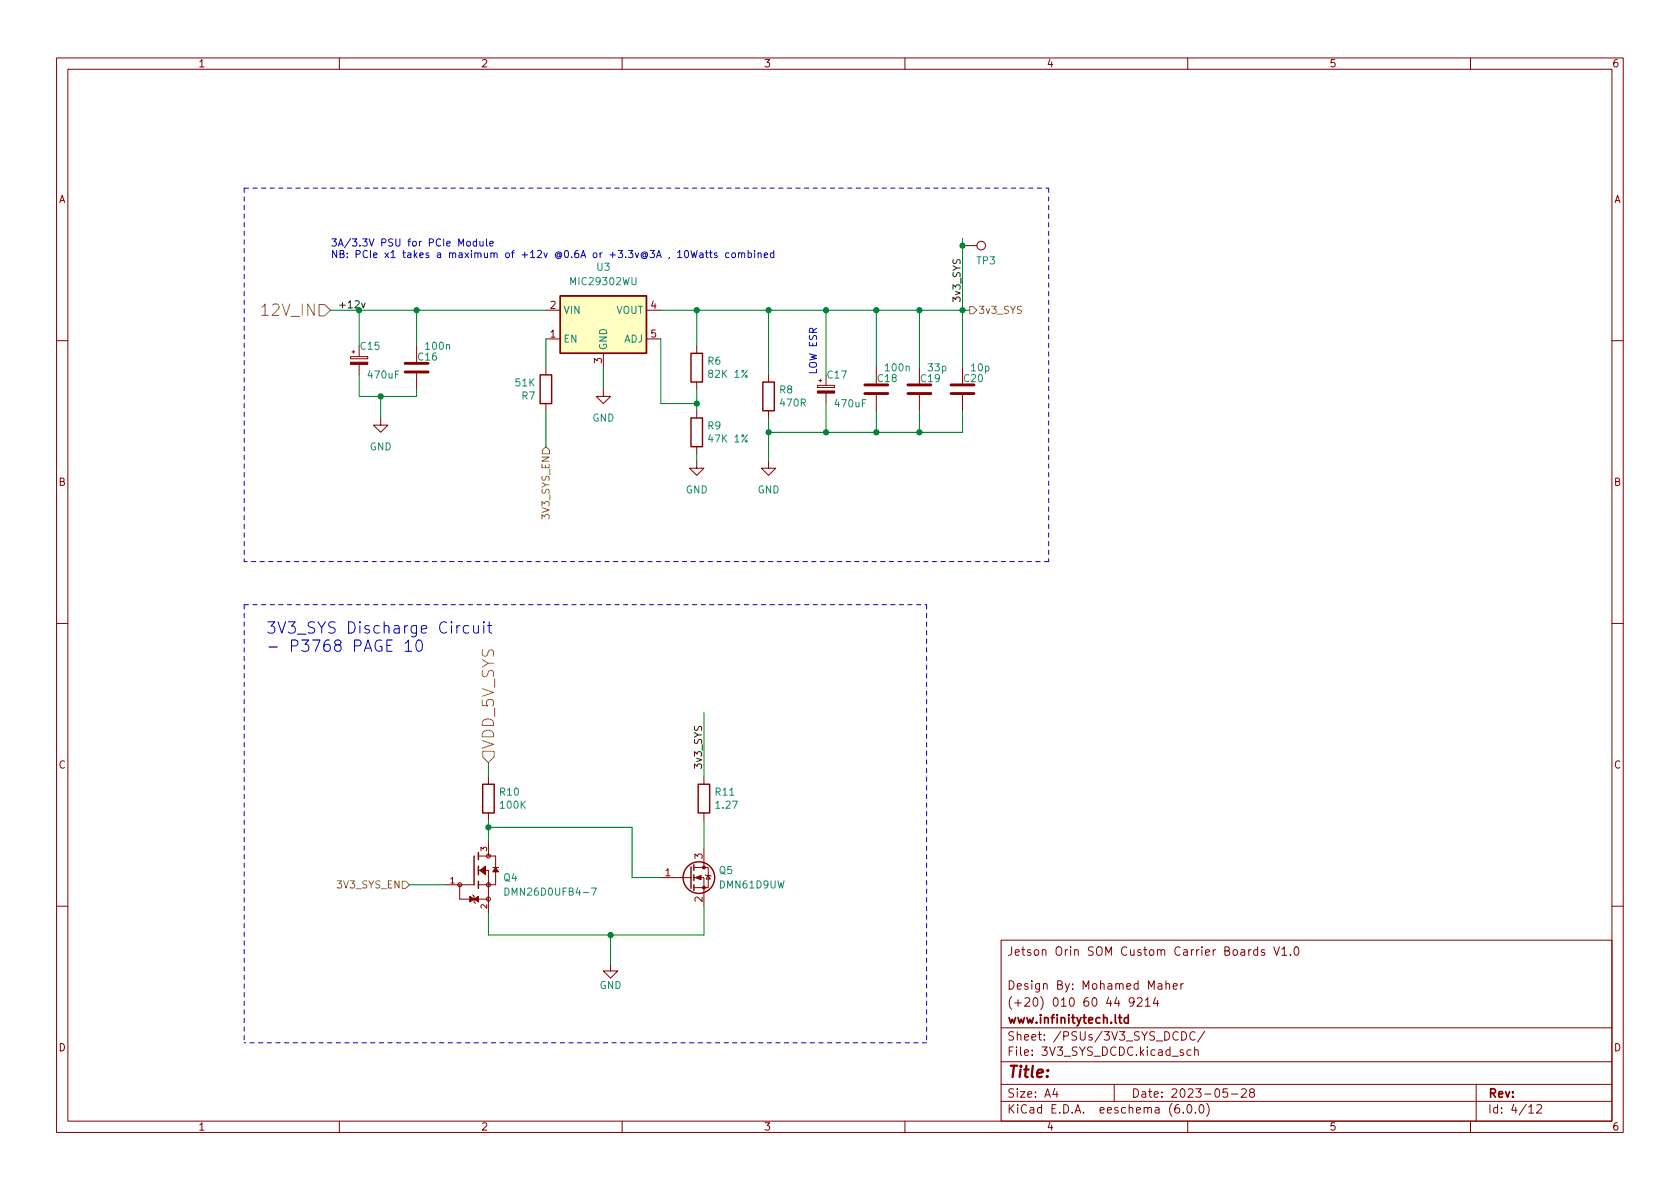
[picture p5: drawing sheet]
<svg xmlns="http://www.w3.org/2000/svg" width="297mm" height="210mm" viewBox="0 0 297 210" stroke-linecap="round" stroke-linejoin="round" font-family="sans-serif">
<g fill="none" stroke="#840000" stroke-width=".18">
<path d="M10 10.2h277v190.1h-277zM12 12.2h273v186.1h-273zM60 10.2v2M110 10.2v2M160 10.2v2M210 10.2v2M260 10.2v2M96.5 59.9h2.6M96.5 54.9h2.6M114.3 59.9h2.5M114.3 54.9h2.5M170.2 43.4h2.5"/>
<path d="M10 60.2h2M62 63.1h3v.3h-3zM62.2 62.2h.5M62.5 62v.5M63.5 61.2v1.9M63.5 64.4v1.9M67.3 73.9v1.3h1.3l-1.3 1.2-1.3-1.2h1.3M73.7 61.2v2.8M73.7 66v2.8M96.5 65v1.3M96.5 71.4v1.2M106.7 68.8v1.3h1.2l-1.2 1.3-1.3-1.3h1.3"/>
<path d="M106.7 62.5v2.5M123.2 61.2v1.3M123.2 67.6v1.2M123.2 72.6v1.3M123.2 79v1.3M135.9 66.3v1.3M135.9 72.6v1.3M144.5 68.1h3.1v.4h-3.1zM144.8 67.3h.5M145 67.1v.5M146 66.3v1.8M146 69.5v1.9"/>
<path d="M154.9 65v2.8M154.9 69.8v2.8M162.6 65v2.8M162.6 69.8v2.8M170.2 65v2.8M170.2 69.8v2.8M285 60.2h2M123.2 81.5v1.3h1.3l-1.3 1.3-1.3-1.3h1.3M135.9 81.5v1.3h1.3l-1.3 1.3-1.3-1.3h1.3M10 110.2h2M285 110.2h2M86.4 137.4v1.3"/>
<path d="M124.5 137.4v1.3M78.7 156.5h5.1M81.3 156.5v2.5h5.1M83.6 158.2l.2 .3v1l.3 .3M84.6 153.9h1.8v7.6M84.6 151.4h3v5.1h-3M86.4 143.8v1.2M86.4 148.8v2.6M87.1 153.4h1M116.8 155.2h5.4M122.7 155.2h1.8v5.1M122.7 153.4h2.5v3.6h-2.5"/>
<path d="M124.5 143.8v1.2M124.5 150.1v3.3M124.7 154.7l.1 .1h.8l.1 .1M125.2 154.8l.4 .6h-.8zM10 160.2h2M107.9 170.4v1.3h1.3l-1.3 1.3-1.2-1.3h1.2M177 166.3h108v32h-108zM200.5 177.1l-.3 .3-.4-.1-.2-.2 .2-.6 .4-.1 .2 .2a.99 .99 0 0 1-.3 1.3h-.3M201.1 176.6l.5-.2 .3 .2v.3l-.9 1h.9M202.5 176.9l.4-.5v1.5M202.5 177.9h.9M204.3 176.4l-.4 1h1"/>
<path d="M204.6 176.9v1M204.8 174h.6v.9M205.4 174.3l-.5 .1a.29 .29 0 0 0-.2 .2 .29 .29 0 0 0 .2 .3h.5M206.1 174.1l.3-.2 .3 .1 .1 .9M206.1 173.4v1.5M207.4 174.4l.7-.1v-.3l-.5-.1-.2 .2 .1 .8h.6M208.8 173.9v1M209.2 173.9l-.3 .1-.1 .2M222.4 168l-.5-.1-.3 .3v.4l.2 .3h.6M222.4 167.4v1.5M223.6 168l-.4-.1-.2 .2 .1 .3 .5 .1v.4h-.6M225.2 167.4l.5 1.5 .5-1.5"/>
<path d="M226.6 167.9l.5-.5v1.5M226.6 168.9h.9M228.1 168.8v.1M228.9 167.6l.2-.2a.81 .81 0 0 1 .6 .7 .81 .81 0 0 1-.3 .8h-.1a.81 .81 0 0 1-.4-1.3zM285 160.2h2M60 198.3v2M110 198.3v2M160 198.3v2M177 194.8h108M177 191.8h108M177 187.8h108M177 181.8h108"/>
<path d="M186.5 192.5l-.4 1h1M186.9 193v1M197 191.8v3M208.4 195.3a.59 .59 0 0 0-.7 .7v.5l.2 .3h.4l.2-.1 .1-.5-.2-.2-.4-.1-.3 .3M208.9 182.4a.76 .76 0 0 1 .9 .8 .76 .76 0 0 1-.9 .7zM209.2 196.7v.1M209.2 185.7l-.3-.1-.3 .2 .1 .3 .5 .1v.4h-.6M210 198.3v2M210.1 195.4l.1-.1a.81 .81 0 0 1 .6 .7 .81 .81 0 0 1-.3 .8h-.1a.81 .81 0 0 1-.6-.6 .81 .81 0 0 1 .3-.8zM210.6 185.7l-.5-.1-.2 .3v.4l.1 .3h.6M211.2 185.8l.2-.2 .4 .1 .1 .9M211.2 185.1v1.5"/>
<path d="M211.3 182.6a.6 .6 0 0 0-.8 0 .6 .6 0 0 0-.1 .7 .56 .56 0 0 0 .3 .6 .56 .56 0 0 0 .6-.1M211.4 196.7v.1M212.1 195.5l.3-.2a.81 .81 0 0 1 .5 .7 .81 .81 0 0 1-.3 .8h-.1a.81 .81 0 0 1-.4-1.3zM213 182.4l-1.3 1.9M213.4 195.1a1.72 1.72 0 0 1 0 2.3M217 192.5h-.7l-.1 .7 .2-.1 .5 .1 .2 .2-.1 .5-.2 .1-.6-.1M217.7 193.5h1.2M219.5 192.7l.6-.2 .2 .2 .1 .3-1 1h1M221.2 193.2l-.3-.3 .1-.2 .2-.2 .4 .1 .2 .2-.1 .2-.6 .2-.2 .3 .1 .4 .2 .1h.4l.2-.3-.1-.4-.2-.1M260 198.3v2M261 191.8v6.5M270.3 195.8l.4-.5v1.5"/>
<path d="M270.3 196.8h.9M271.7 195.5l.6-.2 .2 .2 .1 .3-.9 1h.9"/>
<circle cx="173.5" cy="43.4" r=".76"/>
<circle cx="81.3" cy="156.5" r=".36"/>
<circle cx="86.4" cy="151.4" r=".36"/>
<circle cx="86.4" cy="156.5" r=".36"/>
<circle cx="86.4" cy="159" r=".36"/>
</g>
<path d="M199.5 179.4v1.5M199.5 180l-.4-.1-.3 .3v.4l.1 .3h.6" fill="none" stroke="#840000" stroke-width=".3"/>
<path d="M71.6 65.8h4.1M71.6 64.3h4.1M152.9 69.6h4.1M152.9 68.1h4.1M160.5 69.6h4.1M160.5 68.1h4.1M168.1 69.6h4.1M168.1 68.1h4.1" fill="none" stroke="#840000" stroke-width=".51"/>
<g fill="#840000" stroke="#840000" stroke-width=".18">
<path d="M144.5 69.1h3.1v.4h-3.1z"/>
<path d="M62 64.1h3v.3h-3z"/>
<path d="M83.1 158.5l.7 .5-.7 .5z"/>
<path d="M83.8 159l.8-.5v1z"/>
<path d="M84.8 153.9l1.1-.7v1.5z"/>
<path d="M87.6 153.4l.5 .8h-1z"/>
<path d="M122.9 155.2l1.1-.4v.8z"/>
<circle cx="124.5" cy="157" r=".25"/>
<circle cx="124.5" cy="153.4" r=".25"/>
</g>
<g fill="none" stroke="#840000" stroke-width=".25">
<path d="M99.1 52.3h15.2v10.2h-15.2zM95.5 66.3h2v5.1h-2zM122.2 73.9h2v5.1h-2zM122.2 62.5h2v5.1h-2zM134.9 67.6h2v5h-2zM85.3 138.7h2.1v5.1h-2.1zM123.4 138.7h2.1v5.1h-2.1zM83.8 151.4v5.1M84.6 150.7v1.3M84.6 153.2v1.5M84.6 155.8v1.3M122.2 153.3v3.8"/>
<path d="M122.7 152.9v1M122.7 154.7v1M122.7 156.5v1"/>
<circle cx="123.6" cy="155.2" r="2.79"/>
</g>
<path d="M99.1 52.3h15.2v10.2h-15.2z" fill="#ffffc2" stroke="#ffffc2" stroke-width=".18"/>
<path d="M89.3 157a.64 .64 0 0 1 .7 .7 .64 .64 0 0 1-.7 .6zM104.6 157h.8l-.5 1.3" fill="none" stroke="#008484" stroke-width=".18"/>
<path d="M56.4 53.9h1l1 1-1 1h-1zM171.4 54.2h.7l.6 .7-.6 .6h-.7zM96.5 79l.7 .6v.7h-1.3v-.7zM85.4 132.9h2v1l-1 1-1-1zM71.1 155.8h.7l.6 .7-.6 .6h-.7z" fill="none" stroke="#848400" stroke-width=".18"/>
<path d="M63.9 53.6l.3 .8 .3-.8" fill="none" stroke="#000" stroke-width=".18"/>
<g fill="none" stroke="#0000c2" stroke-width=".18">
<path d="M82.6 42.7h.3l.3 .2v.4l-.3 .2h-.3l-.1-.2zM84.3 42.7h-.4l-.2 .2 .1 .6h.5M84.3 42.2v1.3M84.9 42.7v.8h.3l.2-.1M85.4 42.7v.8M86 42.2v1.1l.2 .2M86.6 43.1l.6-.1v-.3h-.4l-.2 .1 .1 .7h.5M122.2 44.3l.3 1.3 .2-.9 .3 .9 .3-1.3M123.8 44.8h.4l.1 .8M124.3 45l-.4 .1-.2 .2 .2 .3 .4-.1M124.7 44.7h.5M124.9 44.3v1.1l.3 .2"/>
<path d="M125.4 44.7h.5M125.6 44.3v1.1l.3 .2M126.8 44.8l-.3-.1-.2 .2 .1 .2 .4 .1v.3h-.5M128.9 44.8l-.4-.1-.2 .3 .1 .5h.5M129.4 44.8l.2-.1 .4 .1v.5l-.1 .2-.3 .1-.2-.2zM130.6 44.8l.2-.1 .3 .1v.8M130.6 44.7v.9M131.1 44.9l.2-.2 .3 .1 .1 .8M132.3 44.8l.3-.1 .3 .3-.1 .5h-.5M132.3 44.3v1.3M133.4 44.3v.1M133.4 44.7v.9"/>
<path d="M134 44.8l.2-.1 .3 .1 .1 .8M134 44.7v.9M135.1 45.1l.6-.1v-.2l-.4-.1-.2 .2 .1 .6h.5M136.8 44.8l-.3-.1-.3 .3 .1 .5h.5M136.8 44.3v1.3M71.6 113.7l.6-.5v2M71.6 115.2h1.2M73.7 113.4a.48 .48 0 0 1 .5-.2 .48 .48 0 0 1 .4 .4 1.03 1.03 0 0 1-.6 1.6 1.22 1.22 0 0 1-.3-1.8zM82.9 110.7l-.6-.1-.4 .4v.6l.2 .3 .2 .1 .6-.1M83.7 110.6l.1 1.3a.54 .54 0 0 0 .8-.1M84.6 110.6v1.4M85.5 110h-.1l.1 .1 .1-.1h-.1v.1"/>
<path d="M85.5 110.6v1.4M86.2 110.6h.8M86.5 110v1.7l.1 .2 .4 .1"/>
</g>
<path d="M43.2 33.3v66M43.2 33.3h142.2M185.4 33.3v66M185.4 99.3h-142.2M43.2 106.9h120.6M43.2 106.9v77.5M163.8 106.9v77.5M163.8 184.4h-120.6" fill="none" stroke="#0000c2" stroke-width=".18" stroke-dasharray=".8 .8"/>
<g fill="none" stroke="#008400" stroke-width=".18">
<path d="M58.4 54.9h38.1M63.5 54.9v6.3M73.7 54.9v6.3M96.5 59.9v5.1M116.8 54.9h54.6M116.8 59.9v11.5h6.4M123.2 54.9v6.3M135.9 54.9v11.4M146 54.9v11.4M154.9 54.9v10.1M162.6 54.9v10.1M170.2 42.2v22.8"/>
<path d="M63.5 66.3v3.8h10.2v-1.3M67.3 70.1v3.8M96.5 72.6v6.4M106.7 65v3.8M123.2 68.8v3.8M135.9 73.9v7.6M146 71.4v5M154.9 72.6v3.8M162.6 72.6v3.8M170.2 72.6v3.8h-34.3M123.2 80.3v1.2M86.4 134.9v2.5"/>
<path d="M124.5 126v11.4M72.4 156.5h6.3M86.4 146.3h25.4v8.9h5M86.4 145v3.8M124.5 145v5.1M107.9 165.3v5.1M124.5 160.3v5h-38.1v-3.8"/>
</g>
<g fill="#008400" stroke="#008400" stroke-width=".18">
<circle cx="123.2" cy="54.9" r=".46"/>
<circle cx="135.9" cy="54.9" r=".46"/>
<circle cx="162.6" cy="54.9" r=".46"/>
<circle cx="154.9" cy="54.9" r=".46"/>
<circle cx="170.2" cy="43.4" r=".46"/>
<circle cx="146" cy="54.9" r=".46"/>
<circle cx="135.9" cy="76.4" r=".46"/>
<circle cx="162.6" cy="76.4" r=".46"/>
<circle cx="154.9" cy="76.4" r=".46"/>
<circle cx="170.2" cy="54.9" r=".46"/>
<circle cx="67.3" cy="70.1" r=".46"/>
<circle cx="63.5" cy="54.9" r=".46"/>
<circle cx="73.7" cy="54.9" r=".46"/>
<circle cx="123.2" cy="71.4" r=".46"/>
<circle cx="146" cy="76.4" r=".46"/>
<circle cx="107.9" cy="165.3" r=".46"/>
<circle cx="86.4" cy="146.3" r=".46"/>
</g>
<g font-size="2.8" fill="#848400">
<text x="46.8" y="55.9">12V_IN</text>
<text x="87.4" y="132.6" transform="rotate(-90 87.4 132.6)">VDD_5V_SYS</text>
</g>
<g font-size="2.8" fill="#0000c2">
<text x="47" y="112">3V3_SYS Discharge Circuit</text>
<text x="47" y="115.3">- P3768 PAGE 10</text>
</g>
<text font-size="2.8" fill="#840000" x="178" y="190.6">Title:</text>
<g font-size="2.1" fill="#840000">
<text x="178" y="169">Jetson Orin SOM Custom Carrier Boards V1.0</text>
<text x="178" y="178">(+20) 010 60 44 9214</text>
<text x="178" y="175">Design By: Mohamed Maher</text>
<text x="178" y="184">Sheet: /PSUs/3V3_SYS_DCDC/</text>
<text x="178" y="181">www.infinitytech.ltd</text>
<text x="178" y="186.7">File: 3V3_SYS_DCDC.kicad_sch</text>
<text x="178" y="196.9">KiCad E.D.A. eeschema (6.0.0)</text>
<text x="178" y="194.1">Size: A4</text>
<text x="200" y="194.1">Date: 2023-05-28</text>
<text x="263" y="194.1">Rev:</text>
<text x="263" y="196.9">Id: 4/12</text>
</g>
<g font-size="1.8" fill="#840000">
<text x="35" y="11.9">1</text>
<text x="85" y="11.9">2</text>
<text x="135" y="11.9">3</text>
<text x="185" y="11.9">4</text>
<text x="235" y="11.9">5</text>
<text x="285" y="11.9">6</text>
<text x="10.3" y="35.9">A</text>
<text x="285.3" y="35.9">A</text>
<text x="97.3" y="59.7">1</text>
<text x="97.3" y="54.6">2</text>
<text x="115.1" y="54.6">4</text>
<text x="115.1" y="59.7">5</text>
<text x="106.4" y="64.2" transform="rotate(-90 106.4 64.2)">3</text>
<text x="10.3" y="85.9">B</text>
<text x="285.3" y="85.9">B</text>
<text x="10.3" y="135.9">C</text>
<text x="285.3" y="135.9">C</text>
<text x="117.6" y="154.9">1</text>
<text x="124.2" y="151.9" transform="rotate(-90 124.2 151.9)">3</text>
<text x="124.2" y="159.5" transform="rotate(-90 124.2 159.5)">2</text>
<text x="10.3" y="185.9">D</text>
<text x="285.3" y="185.9">D</text>
<text x="35" y="199.9">1</text>
<text x="85" y="199.9">2</text>
<text x="135" y="199.9">3</text>
<text x="185" y="199.9">4</text>
<text x="235" y="199.9">5</text>
<text x="285" y="199.9">6</text>
</g>
<g font-size="1.8" fill="#0000c2">
<text x="58.4" y="43.6">3A/3.3V PSU for PCIe Module</text>
<text x="58.4" y="45.6">NB: PCIe x1 takes a maximum of +12v @0.6A or +3.3v@3A , 10Watts combined</text>
<text x="144.4" y="66.3" transform="rotate(-90 144.4 66.3)">LOW ESR</text>
</g>
<g font-size="1.8" fill="#008484">
<text x="105.5" y="47.9">U3</text>
<text x="172.7" y="46.7">TP3</text>
<text x="101.1" y="50.4">MIC29302WU</text>
<text x="99.6" y="55.5">VIN</text>
<text x="108.9" y="55.5">VOUT</text>
<text x="63.8" y="61.8">C15</text>
<text x="74" y="63.7">C16</text>
<text x="75.4" y="61.8">100n</text>
<text x="99.6" y="60.6">EN</text>
<text x="107.3" y="62" transform="rotate(-90 107.3 62)">GND</text>
<text x="110.3" y="60.6">ADJ</text>
<text x="125.2" y="64.5">R6</text>
<text x="156.7" y="65.7">100n</text>
<text x="164.2" y="65.7">33p</text>
<text x="171.8" y="65.7">10p</text>
<text x="65.2" y="66.9">470uF</text>
<text x="91.2" y="68.3">51K</text>
<text x="92.3" y="70.6">R7</text>
<text x="125.6" y="66.8">82K 1%</text>
<text x="137.9" y="69.6">R8</text>
<text x="138.1" y="71.9">470R</text>
<text x="146.4" y="66.9">C17</text>
<text x="155.2" y="67.6">C18</text>
<text x="162.9" y="67.6">C19</text>
<text x="170.5" y="67.6">C20</text>
<text x="104.7" y="74.5">GND</text>
<text x="125.2" y="75.9">R9</text>
<text x="147.8" y="72">470uF</text>
<text x="65.3" y="79.6">GND</text>
<text x="125.6" y="78.2">47K 1%</text>
<text x="121.2" y="87.2">GND</text>
<text x="133.9" y="87.2">GND</text>
<text x="88.4" y="140.7">R10</text>
<text x="88.6" y="143">100K</text>
<text x="126.5" y="140.7">R11</text>
<text x="126.7" y="143">1.27</text>
<text x="89.1" y="155.8">Q4</text>
<text x="127.2" y="154.6">Q5</text>
<text x="90.1" y="158.4">DMN26D0UFB4-7</text>
<text x="127.3" y="157.1">DMN61D9UW</text>
<text x="106" y="174.9">GND</text>
</g>
<g font-size="1.8">
<text x="169.8" y="53.6" transform="rotate(-90 169.8 53.6)">3v3_SYS</text>
<text x="59.7" y="54.5">+12v</text>
<text x="124.1" y="136.1" transform="rotate(-90 124.1 136.1)">3v3_SYS</text>
</g>
<g font-size="1.8" fill="#848400">
<text x="172.9" y="55.5">3v3_SYS</text>
<text x="97.2" y="91.6" transform="rotate(-90 97.2 91.6)">3V3_SYS_EN</text>
<text x="59.8" y="157.1">3V3_SYS_EN</text>
</g>
<g font-size="1.4" fill="#840000">
<text x="86.1" y="150.5" transform="rotate(-90 86.1 150.5)">3</text>
<text x="79.6" y="156.2">1</text>
<text x="86.1" y="160.7" transform="rotate(-90 86.1 160.7)">2</text>
</g>
</svg>
